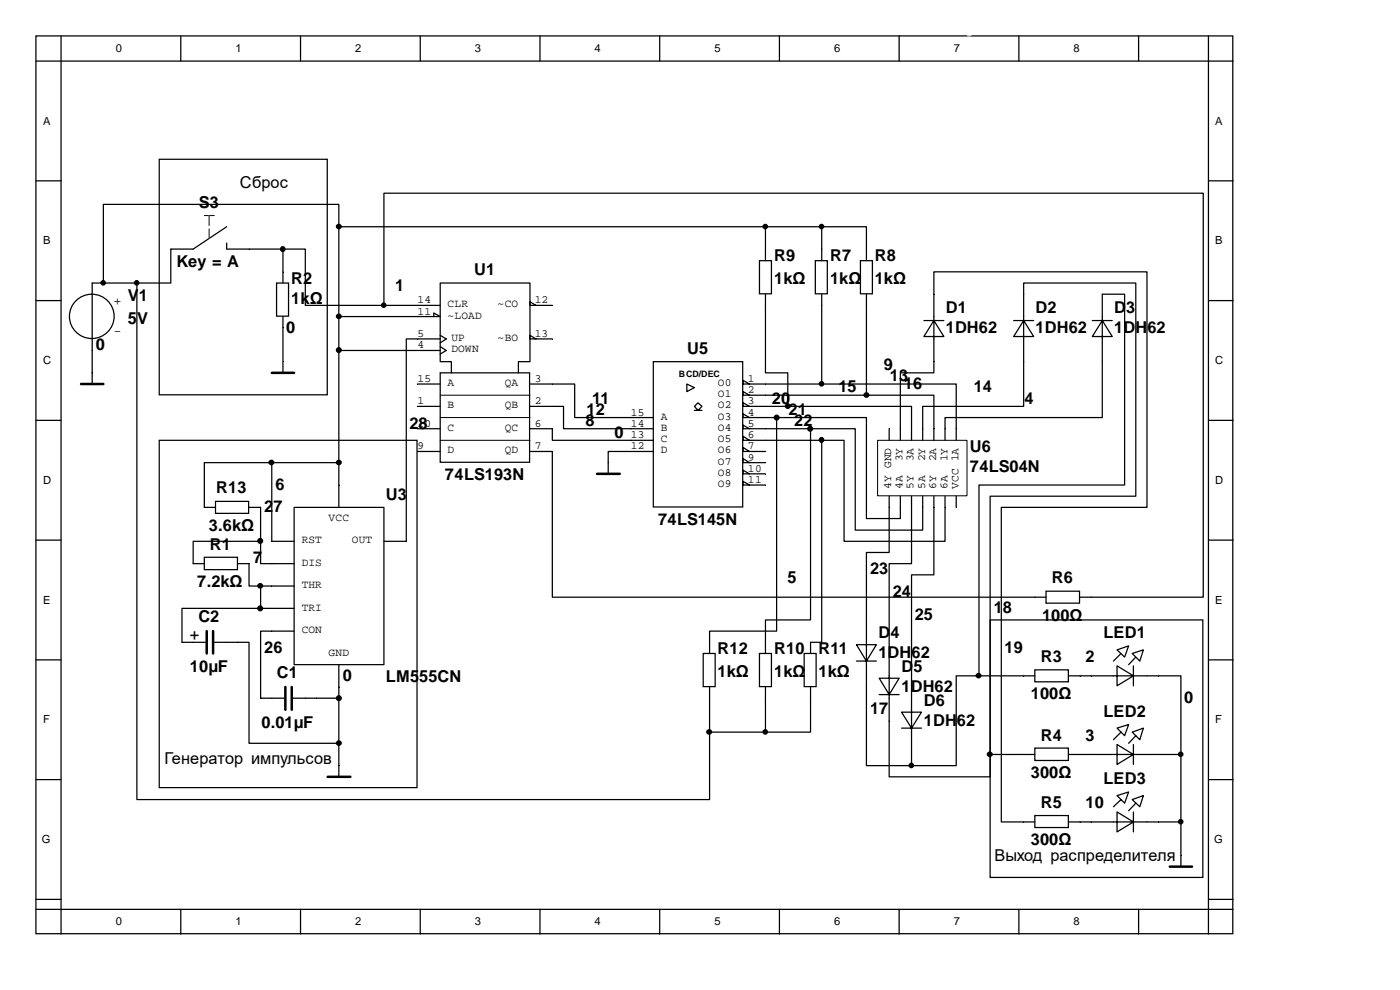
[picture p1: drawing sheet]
<svg xmlns="http://www.w3.org/2000/svg" width="297mm" height="210mm" viewBox="0 0 297 210" stroke-linecap="round" stroke-linejoin="round" font-family="sans-serif">
<g fill="none" stroke="#000" stroke-width=".26">
<path d="M7.6 7.6h253.9v190.4h-253.9zM7.6 13h254M13 7.6v190.5M38.4 7.6v5.4M63.8 7.6v5.4M89.2 7.6v5.4M114.6 7.6v5.4M140 7.6v5.4M165.4 7.6v5.4M190.8 7.6v5.4M216.2 7.6v5.4M241.6 7.6v5.4"/>
<path d="M256.4 7.6v190.5M7.6 38.4h5.4M256.4 38.4h5.2M48.1 51.6v1.2h11.9v7.2M48.1 48.1l-7.1 4.7h-4.8M60 52.8h4.8v12h28.6M7.6 63.8h5.4M21.9 60h-2.3v14.3M58.7 60h2.5v7.1h-2.5zM60 67.1v12M71.9 67.1h21.5l-1.4-.7v.7M81.4 64.8v-23.8h173.9v85.7h-26.2"/>
<path d="M88.6 71.9h4.8M88.6 74.3h4.8M93.4 79.1h19v18.9h-19zM93.4 71.1l1.3 .8-1.3 .8M93.4 73.5l1.3 .8-1.3 .8M95.8 79.1v-2.4h-2.4v-16.7h19v16.7h-2.4v2.4M113.7 71.9l-1.3-.8v.8h4.8M113.7 64.8l-1.3-.8v.8h4.8M256.4 63.8h5.2M7.6 89.2h5.4M88.6 81.4h4.8M88.6 86.2h4.8"/>
<path d="M88.6 90.9h4.8M88.6 95.8h4.8M112.4 95.8h4.8v30.9h104.7M112.4 81.4h4.8M112.4 86.2h4.8M112.4 90.9h4.8M256.4 89.2h5.2M7.6 114.6h5.4M256.4 114.6h5.2M7.6 140h5.4M221.9 125.4h7.1v2.5h-7.1zM237.8 138.6l-1.6 1.6"/>
<path d="M241 139.4l-1.6 1.6M256.4 140h5.2M217.2 143.3h2.3M219.5 142.1h7.2v2.5h-7.2zM219.5 158.7h7.2v2.6h-7.2zM226.7 143.3h2.4M236.2 143.3h7.1M237 141.2l3.5 2.1-3.5 2.2zM240.5 141.2v4.3M7.6 165.4h5.4M217.2 174.3h2.3M217.2 160h2.3"/>
<path d="M219.5 173h7.2v2.5h-7.2zM226.7 160h2.4M226.7 174.3h2.4M256.4 165.4h5.2M7.6 190.8h5.4M7.6 192.9h254M38.4 192.9v5.2M63.8 192.9v5.2M89.2 192.9v5.2M114.6 192.9v5.2M140 192.9v5.2M165.4 192.9v5.2"/>
<path d="M190.8 192.9v5.2M216.2 192.9v5.2M241.6 192.9v5.2M250.5 181.4v2.4M256.4 190.8h5.2"/>
<circle cx="19.5" cy="67.1" r="4.7"/>
</g>
<path d="M43.3 45.7h2.2M93.4 83.8h19M93.4 88.6h19M93.4 93.4h19" fill="none" stroke="#000" stroke-width=".21"/>
<path d="M44.4 45.7v4.8" fill="none" stroke="#fff" stroke-width=".21" stroke-dasharray="2.1 .7"/>
<path d="M44.4 45.7v4.8" fill="none" stroke="#000" stroke-width=".21" stroke-dasharray="2.1 .7"/>
<g fill="#000">
<path d="M36.2 52.8l.1 .1zM52.8 52.8l.1 .1zM60 57.7h.1zM19.6 74.3v.1zM19.6 60v.1zM60 69.5l.1 .1zM60 76.7l.1 .1zM88.6 71.9v.1zM88.6 67.1v.1zM88.6 64.8v.1zM88.6 74.3v.1zM117.2 71.9l.1 .1z"/>
<path d="M117.2 64.8l.1 .1zM88.6 81.4v.1zM88.6 86.2v.1zM88.6 90.9v.1zM117.2 81.4l.1 .1zM117.2 86.2l.1 .1zM117.2 90.9l.1 .1zM117.2 95.8h.1zM219.5 126.7h.1zM231.5 126.7h.1zM217.2 143.3l.1 .1zM229.1 143.3l.1 .1z"/>
<path d="M217.2 160l.1 .1zM217.2 174.3l.1 .1zM229.1 160l.1 .1zM229.1 174.3l.1 .1zM250.5 181.4l.1 .1z"/>
</g>
<path d="M57.7 79.1h4.7M248.2 183.8h4.7" fill="none" stroke="#000" stroke-width=".53"/>
<g fill="#000" stroke="#000" stroke-width=".26">
<circle cx="21.9" cy="60" r=".47"/>
<circle cx="60" cy="52.8" r=".49"/>
<circle cx="71.9" cy="67.1" r=".49"/>
<circle cx="81.4" cy="64.7" r=".47"/>
</g>
<g fill="#fff" stroke="#000" stroke-width=".26">
<path d="M237 137.8l2.4-.8-.8 2.4z" fill-rule="evenodd"/>
<path d="M240.2 138.6l2.4-.8-.8 2.4z" fill-rule="evenodd"/>
</g>
<g fill="#000">
<path d="M162.4 52.8l.1 .1zM174.3 52.8l.1 .1zM183.8 52.8l.1 .1zM19.6 79.1v.1zM162.4 64.8l.1 .1zM174.3 64.8l.1 .1zM183.8 64.8l.1 .1zM198.1 76.7l.1 .1zM198.1 62.4l.1 .1zM217.2 76.7l.1 .1zM217.2 62.4l.1 .1zM233.8 76.7l.1 .1z"/>
<path d="M233.8 62.4l.1 .1zM129 98.1l.1 .1zM133.9 90.9v.1zM133.9 93.4v.1zM162.4 81.4l.1 .1zM162.4 88.6h.1zM162.4 90.9l.1 .1zM162.4 93.4l.1 .1zM162.4 86.2l.1 .1zM162.4 83.8l.1 .1zM162.4 98.1l.1 .1zM162.4 95.8h.1z"/>
<path d="M188.6 90.9l.1 .1zM191 90.9l.1 .1zM193.4 90.9l.1 .1zM195.7 90.9l.1 .1zM198.1 90.9l.1 .1zM200.5 90.9l.1 .1zM202.9 90.9v.1zM41 119.5l.1 .1zM43.3 107.6l.1 .1zM52.8 119.5l.1 .1zM55.3 107.6l.1 .1zM57.7 119.5v.1z"/>
<path d="M57.7 114.8v.1zM71.9 102.9l.1 .1zM86.2 114.8l.1 .1zM162.4 100.5l.1 .1zM162.4 102.9l.1 .1zM188.6 107.6l.1 .1zM191 107.6l.1 .1zM193.4 107.6l.1 .1zM195.7 107.6l.1 .1zM198.1 107.6l.1 .1zM200.5 107.6l.1 .1zM202.9 107.6v.1z"/>
<path d="M38.6 136.2l.1 .1zM50.5 136.2v.1zM57.7 124.3v.1zM57.7 129v.1zM150.5 136.2l.1 .1zM162.4 136.2l.1 .1zM172 136.2v.1zM183.8 131.5l.1 .1zM188.6 138.6l.1 .1zM55.3 148.1l.1 .1zM67.1 148.1l.1 .1zM71.9 145.7l.1 .1z"/>
<path d="M150.5 148.1l.1 .1zM162.4 148.1l.1 .1zM172 148.1v.1zM183.8 145.7l.1 .1zM188.6 152.9l.1 .1zM193.4 145.7l.1 .1zM231.5 143.3l.1 .1zM245.8 143.3l.1 .1zM71.9 162.4l.1 .1zM193.4 160l.1 .1zM231.5 160l.1 .1zM231.5 174.3l.1 .1z"/>
<path d="M245.8 160l.1 .1zM245.8 174.3l.1 .1z"/>
</g>
<g fill="none" stroke="#000" stroke-width=".26">
<path d="M33.8 33.8h35.6v49.9h-35.6zM36.2 52.8v7.2h-7.2M71.9 48.1h102.4M161.1 55.3h2.6v7h-2.6zM162.4 48.1v7.2M173 55.3h2.5v7h-2.5zM174.3 48.1v7.2M174.3 48.1h9.5v7.2M182.5 55.3h2.6v7h-2.6zM19.6 74.3v7.1M29 60h-7.1v-16.7h50v31h16.7M29 60v109.6h121.5v-23.9"/>
<path d="M71.9 74.3v33.3M88.6 71.9h-2.4v42.9h-4.8M138.6 76.7h19v30.8h-19zM162.4 62.4v16.7h4.7v7.1M174.3 62.4v19M183.8 62.4v21.4M196 68h4.2M198.1 68l2.1 3.4h-4.2zM215.1 68h4.2M217.2 68l2.1 3.4h-4.2zM231.7 68h4.3M233.8 68l2.2 3.4h-4.3z"/>
<path d="M33.8 93.4h54.7v73.6h-54.7zM57.7 98.1h-14.4v9.5h2.4M71.9 98.1h-14.2v16.7h4.7M117.2 81.4h4.7v7.2h16.7M117.2 86.2h2.3v4.7h19.1M117.2 90.9v2.5h21.4M138.6 95.8h-9.6v4.7M145.7 81.4l1.6 .8-1.6 .9zM147.3 87h1.6M148.1 85.4l.8 .8-.8 .8-.8-.8zM159 81.4l-1.4-.7v.7h45.3v12M159 86.2l-1.4-.8v.8h35.8v7.2"/>
<path d="M159 83.8l-1.4-.7v.7h40.5v9.6M159 88.6l-1.4-.8v.8h7.2v45.3h-14.3v4.7M159 90.9l-1.4-.7v.7h14.4v40.6h-9.6v7.1M159 93.4l-1.4-.9v.9h16.7v42.8h-2.3v2.4M159 95.8l-1.4-.9v.9h4.8M159 98.1l-1.4-.8v.8h4.8M164.8 88.6h19v21.4h7.2v-4.8M172 90.9h9.4v21.5h14.3v-7.2M174.3 93.4h4.8v21.4h21.4v-9.6M188.6 90.9v2.5M191 93.4v-14.3h7.1v-21.4h45.2v49.9h-30.9v66.7h4.8M195.7 93.4v-7.2h21.5v-26.2h23.8v45.2h-30.9v54.8h7.1"/>
<path d="M200.5 93.4v-4.8h33.3v-26.2h4.8v40.5h-30.9v40.4h9.5M43.3 118.2h7.1v2.6h-7.1zM45.7 106.3h7v2.6h-7zM50.5 119.5h2.3v4.8h2.5M52.8 107.6h2.5v11.9h7.1M55.3 114.8h-14.3v4.7h2.3M62.4 107.6h19v33.4h-19zM159 100.5l-1.4-.8v.8h4.8M159 102.9l-1.4-.8v.8h4.8M188.6 105.2v12h-4.8v45.2h19.1v-19.1h4.8M193.4 105.2v14.3h-4.8v45.3h21.5v-4.8M198.1 105.2v16.7h-4.7v40.5"/>
<path d="M202.9 105.2v2.4M45.5 136.2h7.3v21.4h19.1M62.4 133.9h-7.1v14.2h5M62.4 129h-23.8v7.2h5M62.4 124.3h-7.1v4.7M149.2 138.6h2.5v7h-2.5zM161.1 138.6h2.6v7h-2.6zM170.6 138.6h2.5v7h-2.5zM181.7 136.7h4.2l-2.1 3.5zM210.1 131.5h45.1v54.6h-45.1zM71.9 148.1v16.7M71.9 141v7.1"/>
<path d="M71.9 148.1h-9.8M162.4 145.7v9.6h-11.9M172 145.7v9.6h-9.6M181.7 140.2h4.2M186.5 143.8h4.3l-2.2 3.5zM186.5 147.3h4.3M191.3 151h4.2l-2.1 3.4zM191.3 154.4h4.2M229.1 143.3h7.1M237 157.9l3.5 2.1-3.5 2.1zM237 154.4l2.4-.7-.8 2.3zM237.8 155.3l-1.6 1.6"/>
<path d="M240.2 155.3l2.4-.9-.8 2.5zM240.5 157.9v4.2M241 156l-1.6 1.6M243.3 143.3h7.2v31M229.1 174.3h21.4M237 172.2l3.5 2.1-3.5 2.1zM237 168.7l2.4-.7-.8 2.3zM237.8 169.6l-1.6 1.5M240.2 169.6l2.4-.9-.8 2.4zM240.5 172.2v4.2M241 170.3l-1.6 1.7M250.5 160h-21.4"/>
<path d="M250.5 174.3v7.1"/>
</g>
<g fill="#000" stroke="#000" stroke-width=".26">
<circle cx="29" cy="60" r=".47"/>
<circle cx="71.9" cy="48" r=".49"/>
<circle cx="162.3" cy="48" r=".47"/>
<circle cx="174.3" cy="48" r=".47"/>
<circle cx="71.9" cy="74.3" r=".51"/>
<circle cx="57.6" cy="98.1" r=".49"/>
<circle cx="71.9" cy="98.1" r=".49"/>
<circle cx="164.8" cy="88.6" r=".51"/>
<circle cx="167.2" cy="86.1" r=".49"/>
<circle cx="171.9" cy="90.9" r=".51"/>
<circle cx="174.3" cy="93.3" r=".49"/>
<circle cx="174.3" cy="81.4" r=".47"/>
<circle cx="183.8" cy="83.8" r=".49"/>
<circle cx="55.2" cy="114.7" r=".51"/>
<circle cx="55.2" cy="129" r=".51"/>
<circle cx="55.2" cy="124.2" r=".49"/>
<circle cx="71.9" cy="148.1" r=".51"/>
<circle cx="71.9" cy="157.6" r=".49"/>
<circle cx="150.5" cy="155.2" r=".49"/>
<circle cx="162.3" cy="155.2" r=".47"/>
<circle cx="207.6" cy="143.3" r=".49"/>
<circle cx="210" cy="160" r=".49"/>
<circle cx="250.5" cy="160" r=".47"/>
<circle cx="193.3" cy="162.3" r=".47"/>
<circle cx="250.5" cy="174.3" r=".47"/>
</g>
<path d="M17.2 81.4h4.7M126.7 100.5h4.8M43.9 133.9v4.7M45.2 133.9v4.7M60.5 145.7v4.8M61.9 145.7v4.8M69.5 164.8h4.8" fill="none" stroke="#000" stroke-width=".53"/>
<path d="M186.2 93.4h18.9v11.8h-18.9z" fill="none" stroke="#000" stroke-width=".21"/>
<path d="M205.3 7.6h1.9z" fill-rule="evenodd" fill="#d1d2d4"/>
<path d="M205.3 7.6h.6" fill="none" stroke="#d1d2d4" stroke-width=".25"/>
<g font-size="3.5">
<text x="50.9" y="39.9">Сброс</text>
<text x="42.2" y="44.1">S3</text>
<text x="37.4" y="56.6">Key = A</text>
<text x="100.6" y="58.3">U1</text>
<text x="164.3" y="55.5">R9</text>
<text x="176.1" y="55.5">R7</text>
<text x="185.6" y="55.5">R8</text>
<text x="27.1" y="63.9">V1</text>
<text x="61.8" y="60.2">R2</text>
<text x="61.8" y="64.4">1k</text>
<text x="65.7" y="64.4">Ω</text>
<text x="83.8" y="61.8">1</text>
<text x="164.3" y="60.2">1kΩ</text>
<text x="176.1" y="60.2">1kΩ</text>
<text x="185.6" y="60.2">1kΩ</text>
<text x="27.1" y="68.7">5V</text>
<text x="60.7" y="70.5">0</text>
<text x="200.7" y="66.3">D1</text>
<text x="200.7" y="70.5">1DH62</text>
<text x="219.7" y="66.3">D2</text>
<text x="219.7" y="70.5">1DH62</text>
<text x="236.4" y="66.3">D3</text>
<text x="236.4" y="70.5">1DH62</text>
<text x="20.3" y="74.3">0</text>
<text x="145.8" y="75">U5</text>
<text x="177.9" y="83.2">15</text>
<text x="187.5" y="78.5">9</text>
<text x="188.8" y="80.9">13</text>
<text x="191.8" y="82.5">16</text>
<text x="206.6" y="83.2">14</text>
<text x="124.5" y="88">12</text>
<text x="125.6" y="85.6">11</text>
<text x="163.7" y="85.6">20</text>
<text x="167.3" y="88">21</text>
<text x="217.3" y="85.6">4</text>
<text x="86.9" y="90.9">28</text>
<text x="124.2" y="90.4">8</text>
<text x="130.4" y="92.8">0</text>
<text x="168.5" y="90.4">22</text>
<text x="205.7" y="95.9">U6</text>
<text x="94.4" y="101.8">74LS193N</text>
<text x="205.7" y="100.2">74LS04N</text>
<text x="45.9" y="104.6">R13</text>
<text x="58.4" y="103.9">6</text>
<text x="81.9" y="106">U3</text>
<text x="44.3" y="112.6">3.6kΩ</text>
<text x="56" y="108.6">27</text>
<text x="139.6" y="111.3">74LS145N</text>
<text x="44.5" y="116.6">R1</text>
<text x="53.7" y="119.5">7</text>
<text x="41.8" y="124.5">7.2kΩ</text>
<text x="167" y="123.7">5</text>
<text x="184.6" y="121.8">23</text>
<text x="223.2" y="123.7">R6</text>
<text x="42.1" y="131.9">C2</text>
<text x="189.4" y="126.7">24</text>
<text x="194.1" y="131.4">25</text>
<text x="210.8" y="130">18</text>
<text x="221.1" y="131.7">100Ω</text>
<text x="40.3" y="135.6">+</text>
<text x="186.4" y="135.4">D4</text>
<text x="234.1" y="135.4">LED1</text>
<text x="40.3" y="142.5">10µF</text>
<text x="56" y="138.5">26</text>
<text x="58.8" y="143.8">C1</text>
<text x="152.2" y="138.8">R12</text>
<text x="152.2" y="143.6">1kΩ</text>
<text x="164.3" y="138.8">R10</text>
<text x="164.3" y="143.6">1kΩ</text>
<text x="173.7" y="138.8">R11</text>
<text x="173.7" y="143.6">1kΩ</text>
<text x="186.4" y="139.6">1DH62</text>
<text x="191.3" y="142.5">D5</text>
<text x="213.1" y="138.5">19</text>
<text x="220.8" y="140.4">R3</text>
<text x="230.3" y="140.4">2</text>
<text x="72.7" y="144.4">0</text>
<text x="81.9" y="144.6">LM555CN</text>
<text x="191.3" y="146.7">1DH62</text>
<text x="196" y="149.7">D6</text>
<text x="218.7" y="148.3">100Ω</text>
<text x="251.2" y="149.1">0</text>
<text x="55.5" y="154.4">0.01µF</text>
<text x="184.6" y="151.5">17</text>
<text x="196" y="153.9">1DH62</text>
<text x="234.1" y="152.1">LED2</text>
<text x="220.8" y="157.1">R4</text>
<text x="230.3" y="157.1">3</text>
<text x="34.9" y="162.1">Генератор импульсов</text>
<text x="218.7" y="165">300Ω</text>
<text x="234.1" y="166.3">LED3</text>
<text x="220.8" y="171.4">R5</text>
<text x="230.3" y="171.4">10</text>
<text x="218.7" y="179.3">300Ω</text>
<text x="211" y="182.7">Выход распределителя</text>
</g>
<g font-size="2.9">
<text x="24" y="64.8">+</text>
<text x="24" y="71.1">-</text>
</g>
<g font-size="2.4">
<text x="24.6" y="11.1">0</text>
<text x="50" y="11.1">1</text>
<text x="75.4" y="11.1">2</text>
<text x="100.8" y="11.1">3</text>
<text x="126.2" y="11.1">4</text>
<text x="151.6" y="11.1">5</text>
<text x="177" y="11.1">6</text>
<text x="202.4" y="11.1">7</text>
<text x="227.8" y="11.1">8</text>
<text x="9.1" y="26.4">A</text>
<text x="257.8" y="26.4">A</text>
<text x="9.1" y="51.8">B</text>
<text x="257.8" y="51.8">B</text>
<text x="88.6" y="64.3">14</text>
<text x="94.9" y="65.2">CLR</text>
<text x="105.6" y="65.2">~CO</text>
<text x="113.5" y="64.3">12</text>
<text x="88.6" y="71.5">5</text>
<text x="88.6" y="66.7">11</text>
<text x="94.9" y="67.6">~LOAD</text>
<text x="113.5" y="71.5">13</text>
<text x="9.1" y="77.2">C</text>
<text x="88.6" y="73.8">4</text>
<text x="95.8" y="72.4">UP</text>
<text x="95.8" y="74.8">DOWN</text>
<text x="105.6" y="72.4">~BO</text>
<text x="257.8" y="77.2">C</text>
<text x="88.6" y="81">15</text>
<text x="94.9" y="81.9">A</text>
<text x="107.1" y="81.9">QA</text>
<text x="113.5" y="81">3</text>
<text x="152.3" y="81.9">O0</text>
<text x="158.7" y="81">1</text>
<text x="158.7" y="83.4">2</text>
<text x="88.6" y="85.8">1</text>
<text x="94.9" y="86.6">B</text>
<text x="107.1" y="86.6">QB</text>
<text x="113.5" y="85.8">2</text>
<text x="133.9" y="88.1">15</text>
<text x="140.2" y="89.1">A</text>
<text x="152.3" y="89.1">O3</text>
<text x="152.3" y="86.6">O2</text>
<text x="152.3" y="84.2">O1</text>
<text x="158.7" y="88.1">4</text>
<text x="158.7" y="85.8">3</text>
<text x="88.6" y="90.5">10</text>
<text x="88.6" y="95.2">9</text>
<text x="94.9" y="91.4">C</text>
<text x="107.1" y="91.4">QC</text>
<text x="113.5" y="90.5">6</text>
<text x="113.5" y="95.2">7</text>
<text x="133.9" y="90.5">14</text>
<text x="133.9" y="92.9">13</text>
<text x="133.9" y="95.2">12</text>
<text x="140.2" y="91.4">B</text>
<text x="140.2" y="93.8">C</text>
<text x="152.3" y="91.4">O4</text>
<text x="152.3" y="93.8">O5</text>
<text x="158.7" y="90.5">5</text>
<text x="158.7" y="92.9">6</text>
<text x="158.7" y="95.2">7</text>
<text x="94.9" y="96.2">D</text>
<text x="107.1" y="96.2">QD</text>
<text x="140.2" y="96.2">D</text>
<text x="152.3" y="100.9">O8</text>
<text x="152.3" y="98.6">O7</text>
<text x="152.3" y="96.2">O6</text>
<text x="158.7" y="100.1">10</text>
<text x="158.7" y="97.7">9</text>
<text x="191.4" y="97.9" transform="rotate(-90 191.4 97.9)">3Y</text>
<text x="193.8" y="97.9" transform="rotate(-90 193.8 97.9)">3A</text>
<text x="196.3" y="97.9" transform="rotate(-90 196.3 97.9)">2Y</text>
<text x="198.6" y="97.9" transform="rotate(-90 198.6 97.9)">2A</text>
<text x="201" y="97.9" transform="rotate(-90 201 97.9)">1Y</text>
<text x="9.1" y="102.6">D</text>
<text x="152.3" y="103.3">O9</text>
<text x="158.7" y="102.4">11</text>
<text x="189.1" y="103.6" transform="rotate(-90 189.1 103.6)">4Y GND</text>
<text x="191.4" y="103.6" transform="rotate(-90 191.4 103.6)">4A</text>
<text x="193.8" y="103.6" transform="rotate(-90 193.8 103.6)">5Y</text>
<text x="196.3" y="103.6" transform="rotate(-90 196.3 103.6)">5A</text>
<text x="198.6" y="103.6" transform="rotate(-90 198.6 103.6)">6Y</text>
<text x="201" y="103.6" transform="rotate(-90 201 103.6)">6A</text>
<text x="203.4" y="103.6" transform="rotate(-90 203.4 103.6)">VCC 1A</text>
<text x="257.8" y="102.6">D</text>
<text x="69.7" y="110.4">VCC</text>
<text x="64" y="120">DIS</text>
<text x="64" y="115.2">RST</text>
<text x="74.7" y="115.2">OUT</text>
<text x="64" y="124.7">THR</text>
<text x="9.1" y="128">E</text>
<text x="64" y="129.5">TRI</text>
<text x="257.8" y="128">E</text>
<text x="64" y="134.3">CON</text>
<text x="69.7" y="139.1">GND</text>
<text x="9.1" y="153.4">F</text>
<text x="257.8" y="153.4">F</text>
<text x="8.9" y="178.8">G</text>
<text x="257.6" y="178.8">G</text>
<text x="24.6" y="196.3">0</text>
<text x="50" y="196.3">1</text>
<text x="75.4" y="196.3">2</text>
<text x="100.8" y="196.3">3</text>
<text x="126.2" y="196.3">4</text>
<text x="151.6" y="196.3">5</text>
<text x="177" y="196.3">6</text>
<text x="202.4" y="196.3">7</text>
<text x="227.8" y="196.3">8</text>
</g>
<text font-size="1.9" x="144" y="79.9">BCD/DEC</text>
</svg>
